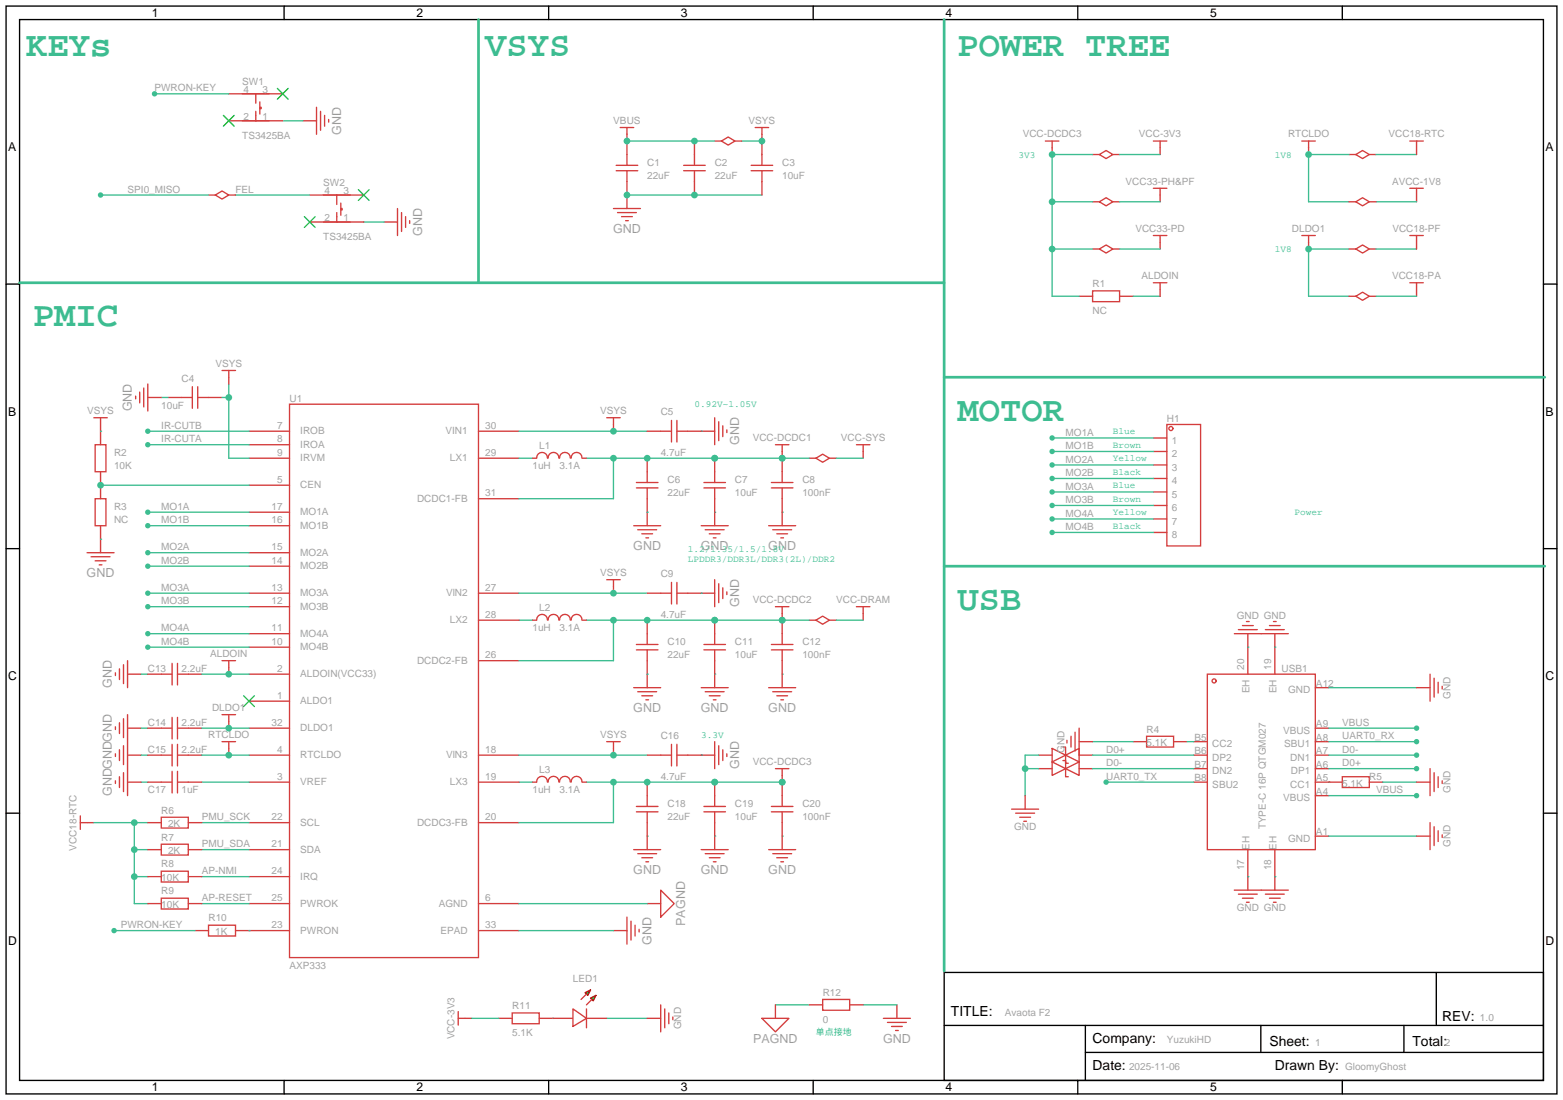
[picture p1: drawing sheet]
<svg xmlns="http://www.w3.org/2000/svg" width="294mm" height="207mm" viewBox="0 0 294 207" stroke-linecap="round" stroke-linejoin="round" font-family="sans-serif">
<path d="M1.1 1.1h291.9v204.8h-291.9zM3.7 3.7h286.7v199.6h-286.7zM177.7 183h112.7v20.3h-112.7z" fill="none" stroke="#000" stroke-width=".25"/>
<g fill="#000" stroke="#000" stroke-width=".25">
<path d="M53.5 1.1v2.6zM103.3 1.1v2.6zM153 1.1v2.6zM202.8 1.1v2.6zM252.6 1.1v2.6zM1.1 53.5h2.6zM290.4 53.5h2.6zM1.1 103.3h2.6zM290.4 103.3h2.6zM1.1 153h2.6zM290.4 153h2.6zM177.7 193h112.7z"/>
<path d="M204.2 198.1h86.2zM204.2 193v10.1zM237.3 193v5.1zM264.2 193v5.1zM270.3 183v10zM53.5 203.3v2.6zM103.3 203.3v2.6zM153 203.3v2.6zM202.8 203.3v2.6zM252.6 203.3v2.6z"/>
</g>
<path d="M118 36.7h25.4M139.6 26.5h3.8M253.9 46.9h-7.6v8.9h7.6" fill="none" stroke="#3dbd91" stroke-width=".25"/>
<path d="M116 32.1h4M116 31.1h4M116.7 24h2.6M118 24v7.1M118 32.1v7.1M142.1 24h2.6M143.4 24v2.5" fill="none" stroke="#d43d3d" stroke-width=".25"/>
<circle cx="118" cy="36.7" r=".63" fill="#3dbd91"/>
<path d="M115.4 39.2h5.1M130.7 34.2v2.5M116.2 40h3.6M117 40.8h2M117.7 41.5h.5" fill="none" stroke="#d43d3d" stroke-width=".25"/>
<circle cx="130.7" cy="36.7" r=".63" fill="#3dbd91"/>
<path d="M128.7 32.1h4M128.7 31.1h4M130.7 26.5v4.6M130.7 32.1v2.1M143.4 26.5v2.6M143.4 34.2v2.5" fill="none" stroke="#d43d3d" stroke-width=".25"/>
<circle cx="143.4" cy="26.5" r=".63" fill="#3dbd91"/>
<path d="M134.5 26.5h1.3M135.8 26.5l1.2-.7 1.3 .7-1.3 .8zM138.3 26.5h1.3M141.4 32.1h4M141.4 31.1h4M143.4 29.1v2M143.4 32.1v2.1" fill="none" stroke="#d43d3d" stroke-width=".25"/>
<path d="M118 26.5h16.5" fill="none" stroke="#3dbd91" stroke-width=".25"/>
<g fill="#3dbd91">
<circle cx="130.7" cy="26.5" r=".63"/>
<circle cx="118" cy="26.5" r=".63"/>
</g>
<g fill="none" stroke="#d43d3d" stroke-width=".25">
<path d="M224.7 139.6h2.5M227.2 126.9h20.3v33h-20.3zM234.8 121.8v5.1M239.9 121.8v5.1M247.5 129.4h2.6M247.5 137h2.6M247.5 139.6h2.6M224.7 142.1h2.5M224.7 144.7h2.5M224.7 147.2h2.5M234.8 159.9v5.1M239.9 159.9v5.1"/>
<path d="M247.5 142.1h2.6M247.5 144.7h2.6M247.5 147.2h2.6M247.5 149.7h2.6M247.5 157.4h2.6"/>
<circle cx="228.5" cy="128.1" r=".38"/>
</g>
<path d="M250.1 129.4h16.5M250.1 137h16.5M250.1 147.2h.1M250.1 157.4h16.5" fill="none" stroke="#3dbd91" stroke-width=".25"/>
<circle cx="266.6" cy="137" r=".51" fill="#3dbd91"/>
<g fill="none" stroke="#d43d3d" stroke-width=".25">
<path d="M213.2 139.6h2.6M215.8 138.6h5.1v2h-5.1zM220.9 139.6h2.5M195.5 142.1h2.5M195.5 144.7h2.5M198 140.8l2.5 1.3-2.5 1.3zM198 143.4l2.5 1.3-2.5 1.2zM200 140.6h.5v3h.5M200 143.1h.5v3.1h.5M200.5 142.1l2.6-1.3v2.6zM200.5 144.7l2.6-1.3v2.5zM203.1 142.1h2.5"/>
<path d="M203.1 144.7h2.5M250.1 147.2h2.5M252.6 146.2h5.1v2h-5.1zM257.7 147.2h2.5"/>
</g>
<path d="M223.4 139.6h1.3M250.1 144.7h16.5" fill="none" stroke="#3dbd91" stroke-width=".25"/>
<circle cx="266.6" cy="144.7" r=".51" fill="#3dbd91"/>
<path d="M208.2 147.2h16.5" fill="none" stroke="#3dbd91" stroke-width=".25"/>
<circle cx="208.2" cy="147.2" r=".51" fill="#3dbd91"/>
<path d="M250.1 139.6h16.5" fill="none" stroke="#3dbd91" stroke-width=".25"/>
<circle cx="266.6" cy="139.6" r=".51" fill="#3dbd91"/>
<path d="M192.9 144.7h2.6M195.5 142.1h-2.6v7.6" fill="none" stroke="#3dbd91" stroke-width=".25"/>
<circle cx="192.9" cy="144.7" r=".63" fill="#3dbd91"/>
<path d="M205.6 139.6h7.6M205.6 142.1h19.1M205.6 144.7h19.1M250.1 142.1h16.5" fill="none" stroke="#3dbd91" stroke-width=".25"/>
<circle cx="266.6" cy="142.1" r=".51" fill="#3dbd91"/>
<path d="M250.1 149.7h16.5M260.2 147.2h6.4" fill="none" stroke="#3dbd91" stroke-width=".25"/>
<path d="M200.8 139.3v.5M201.5 138.6v2M202.3 137.8v3.6M203.1 139.6h2.5M203.1 137v5.1" fill="none" stroke="#d43d3d" stroke-width=".25"/>
<circle cx="266.6" cy="149.7" r=".51" fill="#3dbd91"/>
<path d="M245 26.5h2.5M246.3 26.5v2.6M253.9 29.1h1.2M255.1 29.1l1.3-.8 1.3 .8-1.3 .7zM257.7 29.1h1.3M265.3 35.4h2.5M266.6 35.4v2.6" fill="none" stroke="#d43d3d" stroke-width=".25"/>
<path d="M253.9 29.1h-7.6v8.9h7.6M259 38h7.6M259 29.1h7.6" fill="none" stroke="#3dbd91" stroke-width=".25"/>
<circle cx="246.3" cy="29.1" r=".63" fill="#3dbd91"/>
<path d="M246.3 45.6v1.3M253.9 46.9h1.2M255.1 46.9l1.3-.8 1.3 .8-1.3 .7zM257.7 46.9h1.3M265.3 53.2h2.5M266.6 53.2v2.6M41.8 139.6h2.5M43.1 139.6v2.5" fill="none" stroke="#d43d3d" stroke-width=".25"/>
<path d="M259 46.9h7.6" fill="none" stroke="#3dbd91" stroke-width=".25"/>
<circle cx="246.3" cy="46.9" r=".63" fill="#3dbd91"/>
<g fill="none" stroke="#d43d3d" stroke-width=".25">
<path d="M43.1 17.7h10.1M48.1 17.7v1.7M48.9 19.2v2.3M43.1 22.7h10.1M48.1 21v1.7M48.9 20.2h.2v.2h-.2M57 22.7h2.6M58.3 36.7h10.2M59.6 20.2v5.1M60.3 21v3.5M61.1 21.7v2M61.8 22.5v.5"/>
<path d="M63.4 36.7v1.8M64.1 39.2h.3v.3h-.3M64.1 38.2v2.3M74.8 39.2v5.1M196.7 26.5h2.6M198 26.5v2.6M205.6 38h1.3M205.6 29.1h1.3M206.9 38l1.3-.8 1.2 .8-1.2 .7zM206.9 29.1l1.3-.8 1.2 .8-1.2 .7zM209.4 38h1.3M209.4 29.1h1.3"/>
<path d="M217 35.4h2.6M217 26.5h2.6M218.3 26.5v2.6M218.3 35.4v2.6M58.3 41.8h10.2M63.4 40v1.8M72.3 41.8h2.5M75.6 40v3.6M76.3 40.8v2M77.1 41.5v.5M203.1 55.8h2.5M205.6 54.7h5.1v2.1h-5.1z"/>
<path d="M205.6 46.9h1.3M206.9 46.9l1.3-.8 1.2 .8-1.2 .7zM209.4 46.9h1.3M210.7 55.8h2.5M217 44.3h2.6M218.3 44.3v2.6M245 44.3h2.5M246.3 44.3v1.3M253.9 55.8h1.2M255.1 55.8l1.3-.8 1.3 .8-1.3 .7zM257.7 55.8h1.3M41.8 124.3h2.5"/>
<path d="M43.1 124.3v2.6"/>
</g>
<path d="M29.1 17.7h14M44.3 36.7h14M53.2 22.7h3.8M210.7 38h7.6M210.7 29.1h7.6M68.5 41.8h3.8M210.7 46.9h7.6M213.2 55.8h5.1M259 55.8h7.6" fill="none" stroke="#3dbd91" stroke-width=".25"/>
<path d="M52.2 16.6l2 2.1M54.2 16.6l-2 2.1M42 21.7l2.1 2M44.1 21.7l-2.1 2M67.4 35.7l2.1 2M69.5 35.7l-2.1 2M57.3 40.8l2 2M59.3 40.8l-2 2" fill="none" stroke="#3c3" stroke-width=".25"/>
<circle cx="29.1" cy="17.7" r=".51" fill="#3dbd91"/>
<g fill="none" stroke="#d43d3d" stroke-width=".25">
<path d="M31.6 74.8h4.6M36.2 72.8v4M37.2 74.8h4.6M37.2 72.8v4M54.5 76.1h35.5v104.1h-35.5zM46.9 86.2h7.6M46.9 83.7h7.6M46.9 98.9h7.6M46.9 81.2h7.6M46.9 96.4h7.6M46.9 91.3h7.6M90 86.2h7.7"/>
<path d="M90 81.2h7.7M90 93.9h7.7M144.7 98.9h5M145.4 99.7h3.6M147.2 96.4v2.5M152.3 86.2h1.2M153.5 86.2l1.3-.7 1.3 .7-1.3 .8zM156.1 86.2h1.3M161.2 83.7h2.5M162.4 83.7v2.5M46.9 114.2h7.6M46.9 119.3h7.6"/>
<path d="M46.9 111.6h7.6M46.9 106.6h7.6M46.9 104h7.6M90 116.7h7.7M90 111.6h7.7M121.8 116.7v4.6M121.8 111.6h4.6M126.4 109.6v4.1M127.4 111.6h7.1M127.4 109.6v4.1M134.5 109.1v5.1M135.3 109.9v3.5"/>
<path d="M136 110.6v2M136.8 111.4v.5M146.2 100.5h2M146.9 101.2h.5M152.3 116.7h1.2M153.5 116.7l1.3-.7 1.3 .7-1.3 .8zM156.1 116.7h1.3M161.2 114.2h2.5M162.4 114.2v2.5M46.9 137h7.6M46.9 121.8h7.6M46.9 126.9h7.6"/>
<path d="M46.9 132h7.6M90 124.3h7.7M119.8 122.3h4M119.8 121.3h4M121.8 122.3v4.6M144.7 129.4h5M145.4 130.2h3.6M146.2 130.9h2M146.9 131.7h.5M147.2 126.9v2.5M46.9 159.9h7.6M46.9 154.8h7.6"/>
<path d="M46.9 142.1h7.6M46.9 147.2h7.6M90 154.8h7.7M90 142.1h7.7M90 147.2h7.7M119.3 159.9h5M121.8 157.4v2.5M132 159.9h5M134.5 157.4v2.5M144.7 159.9h5M147.2 157.4v2.5M46.9 175.1h7.6"/>
<path d="M46.9 170.1h7.6M46.9 165h7.6M90 175.1h7.7M90 170.1h7.7M120 160.7h3.6M120.8 161.4h2M121.5 162.2h.5M132.7 160.7h3.6M133.5 161.4h2M134.2 162.2h.5M145.4 160.7h3.6M146.2 161.4h2"/>
<path d="M146.9 162.2h.5M93.9 191.6h2.5M96.4 190.6h5.1v2.1h-5.1zM101.5 191.6h2.5M166.2 191.6h5.1M167 192.4h3.6M167.8 193.2h2M168.5 193.9h.5M168.8 189.1v2.5"/>
</g>
<g fill="none" stroke="#3dbd91" stroke-width=".25">
<path d="M30.4 74.8h1.2M97.7 86.2h2.5M97.7 81.2h24.1M147.2 96.4h.1M157.4 86.2h5M97.7 116.7h2.5M97.7 111.6h24.1M110.4 116.7h41.9M115.4 116.7v7.6h-17.7M132 111.6h.1M157.4 116.7h5M147.2 126.9h.1"/>
<path d="M97.7 147.2h2.5M121.8 157.4h.1M134.5 157.4h.1M147.2 157.4h.1M104 191.6h.1M114.2 191.6h7.6M145.9 189.1h6.4M162.4 189.1h6.4"/>
</g>
<path d="M45.8 130.9l2.1 2.1M47.9 130.9l-2.1 2.1" fill="none" stroke="#3c3" stroke-width=".25"/>
<g fill="#3dbd91">
<circle cx="115.4" cy="116.7" r=".63"/>
<circle cx="121.8" cy="116.7" r=".63"/>
<circle cx="134.5" cy="116.7" r=".63"/>
<circle cx="147.2" cy="116.7" r=".63"/>
</g>
<path d="M110.4 86.2h41.9M115.4 86.2v7.7h-17.7M121.8 126.9h.1M97.7 142.1h24.1" fill="none" stroke="#3dbd91" stroke-width=".25"/>
<path d="M119.8 91.8h4M119.8 90.8h4M121.8 86.2v4.6M121.8 91.8v4.6M119.3 129.4h5M120 130.2h3.6M120.8 130.9h2M121.5 131.7h.5M121.8 126.9v2.5" fill="none" stroke="#d43d3d" stroke-width=".25"/>
<g fill="#3dbd91">
<circle cx="115.4" cy="86.2" r=".63"/>
<circle cx="121.8" cy="86.2" r=".63"/>
<circle cx="134.5" cy="86.2" r=".63"/>
<circle cx="147.2" cy="86.2" r=".63"/>
</g>
<g fill="none" stroke="#d43d3d" stroke-width=".25">
<path d="M17.7 78.6h2.5M18.9 78.6v5.1M134.5 78.6v5.1M135.3 79.4v3.5M17.9 83.7h2v5.1h-2zM17.9 93.9h2v5h-2zM18.9 88.8v5.1M18.9 98.9v5.1M119.3 98.9h5M120 99.7h3.6M121.8 96.4v2.5M132 98.9h5"/>
<path d="M132 81.2h2.5M132.7 99.7h3.6M134.5 96.4v2.5M136 80.1v2.1M136.8 80.9v.5M16.4 104h5.1M17.1 104.8h3.6M17.9 105.5h2M18.7 106.3h.5M120.8 100.5h2M121.5 101.2h.5M133.5 100.5h2"/>
<path d="M134.2 101.2h.5M132 129.4h5M132.7 130.2h3.6M133.5 130.9h2M134.2 131.7h.5M134.5 126.9v2.5M134.5 139.6v5.1M132 142.1h2.5M135.3 140.3v3.6M136 141.1v2M136.8 141.9v.5"/>
</g>
<path d="M41.8 74.8h1.3M43.1 72.3v13.9h3.8M18.9 81.2h.1M121.8 96.4h.1M132 81.2h.1M134.5 96.4h.1M18.9 101.5h.1M134.5 126.9h.1M132 142.1h.1" fill="none" stroke="#3dbd91" stroke-width=".25"/>
<circle cx="43.1" cy="74.8" r=".63" fill="#3dbd91"/>
<path d="M27.8 83.7h19.1" fill="none" stroke="#3dbd91" stroke-width=".25"/>
<circle cx="27.8" cy="83.7" r=".51" fill="#3dbd91"/>
<path d="M27.8 81.2h19.1" fill="none" stroke="#3dbd91" stroke-width=".25"/>
<circle cx="27.8" cy="81.2" r=".51" fill="#3dbd91"/>
<path d="M18.9 91.3h28" fill="none" stroke="#3dbd91" stroke-width=".25"/>
<circle cx="18.9" cy="91.3" r=".63" fill="#3dbd91"/>
<g fill="none" stroke="#d43d3d" stroke-width=".25">
<path d="M21.7 126.6v.5M21.7 136.8v.5M22.5 125.9v2M22.5 136v2M23.2 125.1v3.6M23.2 135.3v3.5M24 126.9h2.5M24 124.3v5.1M24 134.5v10.2M24 137h2.5M27.8 126.9h4.6M32.4 124.8v4.1"/>
<path d="M33.4 126.9h4.6M33.4 124.8v4.1M21.7 141.9v.5M22.5 141.1v2M23.2 140.3v3.6M24 142.1h2.5"/>
</g>
<path d="M26.5 126.9h1.3M26.5 137h1.3M38 126.9h8.9M26.5 147.2h1.3M26.5 142.1h1.3" fill="none" stroke="#3dbd91" stroke-width=".25"/>
<circle cx="43.1" cy="126.9" r=".63" fill="#3dbd91"/>
<path d="M27.8 137h4.6M32.4 135v4.1M33.4 137h4.6M33.4 135v4.1M27.8 142.1h4.6M32.4 140.1v4M33.4 140.1v4M33.4 142.1h4.6" fill="none" stroke="#d43d3d" stroke-width=".25"/>
<path d="M38 137h8.9M38 147.2h8.9M38 142.1h8.9" fill="none" stroke="#3dbd91" stroke-width=".25"/>
<circle cx="43.1" cy="142.1" r=".63" fill="#3dbd91"/>
<path d="M119.8 152.8h4M119.8 151.8h4M121.8 147.2v4.6M121.8 152.8v4.6" fill="none" stroke="#d43d3d" stroke-width=".25"/>
<path d="M110.4 147.2h36.8M115.4 147.2v7.6h-17.7" fill="none" stroke="#3dbd91" stroke-width=".25"/>
<g fill="#3dbd91">
<circle cx="115.4" cy="147.2" r=".63"/>
<circle cx="121.8" cy="147.2" r=".63"/>
<circle cx="134.5" cy="147.2" r=".63"/>
<circle cx="147.2" cy="147.2" r=".63"/>
</g>
<path d="M15.1 154.8h2.6M15.1 153.5v2.6M36.7 175.1h2.5M39.2 174.1h5.1v2h-5.1zM44.3 175.1h2.6" fill="none" stroke="#d43d3d" stroke-width=".25"/>
<path d="M17.7 154.8h10.1M25.3 154.8v15.3h2.5M25.3 159.9h2.5M25.3 165h2.5M46.9 175.1h.1" fill="none" stroke="#3dbd91" stroke-width=".25"/>
<g fill="#3dbd91">
<circle cx="25.3" cy="154.8" r=".63"/>
<circle cx="25.3" cy="159.9" r=".63"/>
<circle cx="25.3" cy="165" r=".63"/>
</g>
<path d="M21.5 175.1h15.2M38 170.1h8.9" fill="none" stroke="#3dbd91" stroke-width=".25"/>
<circle cx="21.5" cy="175.1" r=".51" fill="#3dbd91"/>
<g fill="none" stroke="#d43d3d" stroke-width=".25">
<path d="M253.9 38h1.2M255.1 38l1.3-.8 1.3 .8-1.3 .7zM257.7 38h1.3M265.3 26.5h2.5M266.6 26.5v2.6M217 53.2h2.6M218.3 53.2v2.6M265.3 44.3h2.5M266.6 44.3v2.6M134.5 116.7v2.6M134.5 124.3v2.6M115.4 175.1h2.6"/>
<path d="M118 172.6v5.1M118.7 173.4v3.5M119.5 174.1v2M120.3 174.9v.5M121.8 170.1h2.5M124.3 167.5l2.6 2.6-2.6 2.5zM86.2 191.6h2.6M86.2 190.4v2.5M143.4 191.6h5.1l-2.6 2.6zM145.9 189.1v2.5M152.3 189.1h2.5M154.8 188.1h5.1v2h-5.1z"/>
<path d="M159.9 189.1h2.5"/>
</g>
<path d="M38 154.8h8.9M38 159.9h8.9M38 165h8.9M97.7 175.1h17.7M97.7 170.1h24.1M88.8 191.6h5.1" fill="none" stroke="#3dbd91" stroke-width=".25"/>
<circle cx="134.5" cy="116.7" r=".63" fill="#3dbd91"/>
<path d="M134.5 119.3v2M147.2 115.4v5.9M132.5 122.3h4M132.5 121.3h4M134.5 122.3v2M145.2 122.3h4M145.2 121.3h4M147.2 122.3v4.6" fill="none" stroke="#d43d3d" stroke-width=".25"/>
<circle cx="147.2" cy="116.7" r=".63" fill="#3dbd91"/>
<path d="M145.9 114.2h2.6M147.2 114.2v1.2M134.5 147.2v2.5M134.5 154.8v2.6" fill="none" stroke="#d43d3d" stroke-width=".25"/>
<circle cx="134.5" cy="147.2" r=".63" fill="#3dbd91"/>
<path d="M132.5 152.8h4M132.5 151.8h4M134.5 149.7v2.1M134.5 152.8v2M145.2 152.8h4M145.2 151.8h4M147.2 145.9v5.9M147.2 152.8v4.6" fill="none" stroke="#d43d3d" stroke-width=".25"/>
<circle cx="147.2" cy="147.2" r=".63" fill="#3dbd91"/>
<path d="M134.5 86.2v2.6M134.5 93.9v2.5M145.9 144.7h2.6M147.2 144.7v1.2" fill="none" stroke="#d43d3d" stroke-width=".25"/>
<circle cx="134.5" cy="86.2" r=".63" fill="#3dbd91"/>
<path d="M132.5 91.8h4M132.5 90.8h4M134.5 88.8v2M134.5 91.8v2.1M145.2 91.8h4M145.2 90.8h4M147.2 85v5.8M147.2 91.8v4.6" fill="none" stroke="#d43d3d" stroke-width=".25"/>
<circle cx="147.2" cy="86.2" r=".63" fill="#3dbd91"/>
<g fill="none" stroke="#d43d3d" stroke-width=".25">
<path d="M25.5 74.5v.6M26.3 73.8v2M27.1 73v3.6M27.8 74.8h2.6M27.8 72.3v5M41.8 69.7h2.5M43.1 69.7v2.6M115.4 79.9v1.3M126.4 79.1v4.1M127.4 79.1v4.1M121.8 81.2h4.6M127.4 81.2h4.6"/>
<path d="M145.9 83.7h2.6M147.2 83.7v1.3"/>
</g>
<circle cx="115.4" cy="81.2" r=".63" fill="#3dbd91"/>
<g fill="none" stroke="#d43d3d" stroke-width=".25">
<path d="M114.2 78.6h2.5M115.4 78.6v1.3M100.2 86.2h.8M101 86.2a1.01 1.01 0 0 1 1-1.1 1.01 1.01 0 0 1 1 1.1M103.1 86.2a1.01 1.01 0 0 1 1.1-1.1 1.01 1.01 0 0 1 1 1.1M105.3 86.2a1.01 1.01 0 0 1 1-1.1 1.01 1.01 0 0 1 1 1.1M107.5 86.2a1.01 1.01 0 0 1 1-1.1 1.01 1.01 0 0 1 1 1.1M109.6 86.2h.8M100.2 116.7h.8M101 116.7a1.01 1.01 0 0 1 1-1.1 1.01 1.01 0 0 1 1 1.1M103.1 116.7a1.01 1.01 0 0 1 1.1-1.1 1.01 1.01 0 0 1 1 1.1M105.3 116.7a1.01 1.01 0 0 1 1-1.1 1.01 1.01 0 0 1 1 1.1"/>
<path d="M107.5 116.7a1.01 1.01 0 0 1 1-1.1 1.01 1.01 0 0 1 1 1.1M109.6 116.7h.8M115.4 110.4v1.2M100.2 147.2h.8M101 147.2a1.01 1.01 0 0 1 1-1.1 1.01 1.01 0 0 1 1 1.1M103.1 147.2a1.01 1.01 0 0 1 1.1-1.1 1.01 1.01 0 0 1 1 1.1M105.3 147.2a1.01 1.01 0 0 1 1-1.1 1.01 1.01 0 0 1 1 1.1M107.5 147.2a1.01 1.01 0 0 1 1-1.1 1.01 1.01 0 0 1 1 1.1M109.6 147.2h.8"/>
</g>
<circle cx="115.4" cy="111.6" r=".63" fill="#3dbd91"/>
<path d="M114.2 109.1h2.5M115.4 109.1v1.3M115.4 140.8v1.3" fill="none" stroke="#d43d3d" stroke-width=".25"/>
<circle cx="115.4" cy="142.1" r=".63" fill="#3dbd91"/>
<path d="M43.1 135.8v1.2M114.2 139.6h2.5M115.4 139.6v1.2M27.8 147.2h4.6M32.4 145.2v4M33.4 147.2h4.6M33.4 145.2v4M121.8 142.1h4.6M126.4 140.1v4M127.4 142.1h4.6M127.4 140.1v4" fill="none" stroke="#d43d3d" stroke-width=".25"/>
<circle cx="43.1" cy="137" r=".63" fill="#3dbd91"/>
<g fill="none" stroke="#d43d3d" stroke-width=".25">
<path d="M41.8 134.5h2.5M43.1 134.5v1.3M27.8 154.8h2.6M27.8 159.9h2.6M30.4 153.8h5v2h-5zM30.4 158.9h5v2h-5zM35.4 154.8h2.6M35.4 159.9h2.6M27.8 165h2.6M27.8 170.1h2.6M30.4 164h5v2h-5zM30.4 169h5v2.1h-5z"/>
<path d="M35.4 165h2.6M35.4 170.1h2.6M104 191.6h3.8M110.4 191.6h3.8M110.4 189.9v3.5"/>
</g>
<path d="M107.8 189.9l2.6 1.7-2.6 1.6z" fill="#fff" stroke="#d43d3d" stroke-width=".25"/>
<g fill="#0f0" stroke="#a10000" stroke-width=".25">
<path d="M110.1 186.8l1-.5-.5 1z"/>
<path d="M111.1 187.8l1-.5-.5 1z"/>
</g>
<g fill="none" stroke="#d43d3d" stroke-width=".25">
<path d="M219.6 79.9h6.3v22.8h-6.3zM217 82.4h2.6M217 85h2.6M217 87.5h2.6M217 90h2.6M217 92.6h2.6M217 95.1h2.6M217 97.7h2.6M217 100.2h2.6M110.4 187.1l-1.1 1M111.4 188.1l-1 1"/>
<circle cx="220.3" cy="80.6" r=".38"/>
</g>
<path d="M90 3.7v49.5M177.7 3.7v179.1M3.7 53.2h174M177.7 71h113M177.7 106.6h113" fill="none" stroke="#3dbd91" stroke-width=".51"/>
<path d="M27.8 96.4h19.1" fill="none" stroke="#3dbd91" stroke-width=".25"/>
<circle cx="27.8" cy="96.4" r=".51" fill="#3dbd91"/>
<path d="M27.8 98.9h19.1" fill="none" stroke="#3dbd91" stroke-width=".25"/>
<circle cx="27.8" cy="98.9" r=".51" fill="#3dbd91"/>
<path d="M27.8 104h19.1" fill="none" stroke="#3dbd91" stroke-width=".25"/>
<circle cx="27.8" cy="104" r=".51" fill="#3dbd91"/>
<path d="M27.8 106.6h19.1" fill="none" stroke="#3dbd91" stroke-width=".25"/>
<circle cx="27.8" cy="106.6" r=".51" fill="#3dbd91"/>
<path d="M27.8 111.6h19.1" fill="none" stroke="#3dbd91" stroke-width=".25"/>
<circle cx="27.8" cy="111.6" r=".51" fill="#3dbd91"/>
<path d="M27.8 114.2h19.1" fill="none" stroke="#3dbd91" stroke-width=".25"/>
<circle cx="27.8" cy="114.2" r=".51" fill="#3dbd91"/>
<path d="M27.8 119.3h19.1" fill="none" stroke="#3dbd91" stroke-width=".25"/>
<circle cx="27.8" cy="119.3" r=".51" fill="#3dbd91"/>
<path d="M27.8 121.8h19.1" fill="none" stroke="#3dbd91" stroke-width=".25"/>
<circle cx="27.8" cy="121.8" r=".51" fill="#3dbd91"/>
<path d="M198 82.4h19" fill="none" stroke="#3dbd91" stroke-width=".25"/>
<circle cx="198" cy="82.4" r=".51" fill="#3dbd91"/>
<path d="M198 85h19" fill="none" stroke="#3dbd91" stroke-width=".25"/>
<circle cx="198" cy="85" r=".51" fill="#3dbd91"/>
<path d="M198 87.5h19" fill="none" stroke="#3dbd91" stroke-width=".25"/>
<circle cx="198" cy="87.5" r=".51" fill="#3dbd91"/>
<path d="M198 90h19" fill="none" stroke="#3dbd91" stroke-width=".25"/>
<circle cx="198" cy="90" r=".51" fill="#3dbd91"/>
<path d="M198 92.6h19" fill="none" stroke="#3dbd91" stroke-width=".25"/>
<circle cx="198" cy="92.6" r=".51" fill="#3dbd91"/>
<path d="M198 95.1h19" fill="none" stroke="#3dbd91" stroke-width=".25"/>
<circle cx="198" cy="95.1" r=".51" fill="#3dbd91"/>
<path d="M198 97.7h19" fill="none" stroke="#3dbd91" stroke-width=".25"/>
<circle cx="198" cy="97.7" r=".51" fill="#3dbd91"/>
<path d="M198 100.2h19" fill="none" stroke="#3dbd91" stroke-width=".25"/>
<circle cx="198" cy="100.2" r=".51" fill="#3dbd91"/>
<path d="M39.2 36.7h1.3M40.5 36.7l1.3-.8 1.3 .8-1.3 .8zM43.1 36.7h1.2M21.7 146.9v.5M22.5 146.2v2M23.2 145.4v3.6M24 147.2h2.5M24 144.7v5" fill="none" stroke="#d43d3d" stroke-width=".25"/>
<path d="M18.9 36.7h20.3" fill="none" stroke="#3dbd91" stroke-width=".25"/>
<circle cx="18.9" cy="36.7" r=".51" fill="#3dbd91"/>
<path d="M198 38h7.6M205.6 29.1h-7.6v26.7h5.1M198 46.9h7.6" fill="none" stroke="#3dbd91" stroke-width=".25"/>
<g fill="#3dbd91">
<circle cx="198" cy="46.9" r=".63"/>
<circle cx="198" cy="38" r=".63"/>
<circle cx="198" cy="29.1" r=".63"/>
</g>
<g fill="none" stroke="#d43d3d" stroke-width=".25">
<path d="M232.3 119.3h10.1M233 118.5h3.6M233.8 117.7h2M234.6 117h.5M234.8 119.3v2.5M238.1 118.5h3.6M238.9 117.7h2M239.6 117h.6M239.9 119.3v2.5M266.6 129.4h2.5M269.1 126.9v5.1M269.9 127.6v3.6"/>
<path d="M270.6 128.4v2M271.4 129.2v.5M190.4 152.3h5.1M191.1 153h3.6M191.9 153.8h2M192.7 154.6h.5M192.9 149.7v2.6M266.6 157.4h2.5M266.6 147.2h2.5M269.1 144.7v5M269.1 154.8v5.1M269.9 145.4v3.6"/>
<path d="M269.9 155.6v3.5M270.6 146.2v2M270.6 156.3v2.1M271.4 146.9v.5M271.4 157.1v.5M232.3 167.5h10.1M233 168.3h3.6M233.8 169h2M234.6 169.8h.5M234.8 165v2.5M238.1 168.3h3.6M238.9 169h2"/>
<path d="M239.6 169.8h.6M239.9 165v2.5M121.8 191.6h2.5M124.3 189.1v5.1M125.1 189.9v3.5M125.9 190.6v2.1M126.6 191.4v.5"/>
</g>
<path d="M234.8 121.8h.1M239.9 121.8h.1M234.8 165h.1M239.9 165h.1" fill="none" stroke="#3dbd91" stroke-width=".25"/>
<g font-size="6.7" fill="#3dbc91">
<text x="5" y="10.6">KEYs</text>
<text x="91.3" y="10.6">VSYS</text>
<text x="180.2" y="10.6">POWER TREE</text>
<text x="6.2" y="61.4">PMIC</text>
<text x="180.2" y="79.2">MOTOR</text>
<text x="180.2" y="114.7">USB</text>
</g>
<g font-size="2.6">
<text x="178.9" y="191.2">TITLE:</text>
<text x="205.6" y="196.3">Company:</text>
<text x="238.9" y="196.8">Sheet:</text>
<text x="265.8" y="196.8">Total:</text>
<text x="271.4" y="192.2">REV:</text>
<text x="205.6" y="201.4">Date:</text>
<text x="239.9" y="201.4">Drawn By:</text>
</g>
<g font-size="2.4" fill="#a2a2a2">
<text x="64.2" y="25.3" transform="rotate(-90 64.2 25.3)">GND</text>
<text x="79.4" y="44.4" transform="rotate(-90 79.4 44.4)">GND</text>
<text x="115.4" y="43.9">GND</text>
<text x="24.8" y="77.4" transform="rotate(-90 24.8 77.4)">GND</text>
<text x="139.1" y="83.8" transform="rotate(-90 139.1 83.8)">GND</text>
<text x="119.2" y="103.6">GND</text>
<text x="131.9" y="103.6">GND</text>
<text x="144.6" y="103.6">GND</text>
<text x="16.3" y="108.6">GND</text>
<text x="139.1" y="114.2" transform="rotate(-90 139.1 114.2)">GND</text>
<text x="21" y="129.5" transform="rotate(-90 21 129.5)">GND</text>
<text x="119.2" y="134">GND</text>
<text x="131.9" y="134">GND</text>
<text x="144.6" y="134">GND</text>
<text x="21" y="149.8" transform="rotate(-90 21 149.8)">GNDGNDGND</text>
<text x="139.1" y="144.7" transform="rotate(-90 139.1 144.7)">GND</text>
<text x="119.2" y="164.5">GND</text>
<text x="131.9" y="164.5">GND</text>
<text x="144.6" y="164.5">GND</text>
<text x="122.6" y="177.7" transform="rotate(-90 122.6 177.7)">GND</text>
<text x="129" y="174.2" transform="rotate(-90 129 174.2)">PAGND</text>
<text x="141.7" y="196.3">PAGND</text>
<text x="166.2" y="196.3">GND</text>
</g>
<g font-size="2.3">
<text x="28.6" y="3.2">1</text>
<text x="78.4" y="3.2">2</text>
<text x="128.1" y="3.2">3</text>
<text x="177.9" y="3.2">4</text>
<text x="227.7" y="3.2">5</text>
<text x="1.5" y="28.5">A</text>
<text x="290.8" y="28.5">A</text>
<text x="1.5" y="78.3">B</text>
<text x="290.8" y="78.3">B</text>
<text x="1.5" y="128">C</text>
<text x="290.8" y="128">C</text>
<text x="1.5" y="177.8">D</text>
<text x="290.8" y="177.8">D</text>
<text x="28.6" y="205.4">1</text>
<text x="78.4" y="205.4">2</text>
<text x="128.1" y="205.4">3</text>
<text x="177.9" y="205.4">4</text>
<text x="227.7" y="205.4">5</text>
</g>
<g font-size="1.9" fill="#a2a2a2">
<text x="29.1" y="17.2">PWRON-KEY</text>
<text x="45.6" y="15.9">SW1</text>
<text x="45.8" y="17.4">4</text>
<text x="49.4" y="17.4">3</text>
<text x="45.8" y="22.5">2</text>
<text x="49.4" y="22.5">1</text>
<text x="115.4" y="23.3">VBUS</text>
<text x="140.9" y="23.3">VSYS</text>
<text x="45.6" y="26.1">TS3425BA</text>
<text x="192.5" y="25.8">VCC-DCDC3</text>
<text x="214.3" y="25.8">VCC-3V3</text>
<text x="242.4" y="25.8">RTCLDO</text>
<text x="261.3" y="25.8">VCC18-RTC</text>
<text x="60.8" y="35">SW2</text>
<text x="121.8" y="31.2">C1</text>
<text x="121.8" y="33.7">22uF</text>
<text x="134.5" y="31.2">C2</text>
<text x="134.5" y="33.7">22uF</text>
<text x="147.2" y="31.2">C3</text>
<text x="147.2" y="33.7">10uF</text>
<text x="211.8" y="34.7">VCC33-PH&amp;PF</text>
<text x="262" y="34.7">AVCC-1V8</text>
<text x="24" y="36.3">SPI0_MISO</text>
<text x="44.3" y="36.3">FEL</text>
<text x="61.1" y="41.6">2</text>
<text x="61.1" y="36.5">4</text>
<text x="64.6" y="41.6">1</text>
<text x="64.6" y="36.5">3</text>
<text x="60.8" y="45.1">TS3425BA</text>
<text x="213.7" y="43.6">VCC33-PD</text>
<text x="243.1" y="43.6">DLDO1</text>
<text x="262" y="43.6">VCC18-PF</text>
<text x="214.8" y="52.5">ALDOIN</text>
<text x="262" y="52.5">VCC18-PA</text>
<text x="205.6" y="54">R1</text>
<text x="205.6" y="59.1">NC</text>
<text x="34.2" y="71.8">C4</text>
<text x="40.5" y="69">VSYS</text>
<text x="16.4" y="77.9">VSYS</text>
<text x="30.4" y="76.9">10uF</text>
<text x="54.5" y="75.6">U1</text>
<text x="112.9" y="77.9">VSYS</text>
<text x="30.4" y="83.2">IR-CUTA</text>
<text x="30.4" y="80.7">IR-CUTB</text>
<text x="52.2" y="80.7">7</text>
<text x="52.2" y="83.2">8</text>
<text x="56.5" y="81.7">IROB</text>
<text x="83.8" y="81.7">VIN1</text>
<text x="91.3" y="80.7">30</text>
<text x="124.3" y="78.2">C5</text>
<text x="141.7" y="83">VCC-DCDC1</text>
<text x="158.2" y="83">VCC-SYS</text>
<text x="200.5" y="82">MO1A</text>
<text x="219.6" y="79.4">H1</text>
<text x="220.5" y="83.5">1</text>
<text x="21.5" y="85.8">R2</text>
<text x="21.5" y="88.3">10K</text>
<text x="52.2" y="85.8">9</text>
<text x="56.5" y="84.3">IROA</text>
<text x="56.5" y="86.8">IRVM</text>
<text x="84.7" y="86.8">LX1</text>
<text x="91.3" y="85.8">29</text>
<text x="100.2" y="88.3">1uH</text>
<text x="101.5" y="84.5">L1</text>
<text x="105.3" y="88.3">3.1A</text>
<text x="124.3" y="85.8">4.7uF</text>
<text x="200.5" y="84.5">MO1B</text>
<text x="200.5" y="87.1">MO2A</text>
<text x="200.5" y="89.6">MO2B</text>
<text x="220.5" y="86">2</text>
<text x="220.5" y="88.6">3</text>
<text x="21.5" y="95.9">R3</text>
<text x="30.4" y="95.9">MO1A</text>
<text x="51.1" y="95.9">17</text>
<text x="52.2" y="90.9">5</text>
<text x="56.5" y="91.9">CEN</text>
<text x="78.5" y="94.4">DCDC1-FB</text>
<text x="91.3" y="93.4">31</text>
<text x="125.6" y="90.9">C6</text>
<text x="125.6" y="93.4">22uF</text>
<text x="138.3" y="90.9">C7</text>
<text x="138.3" y="93.4">10uF</text>
<text x="151" y="90.9">C8</text>
<text x="151" y="93.4">100nF</text>
<text x="200.5" y="92.1">MO3A</text>
<text x="200.5" y="94.7">MO3B</text>
<text x="220.5" y="91.1">4</text>
<text x="220.5" y="93.6">5</text>
<text x="21.5" y="98.5">NC</text>
<text x="30.4" y="98.5">MO1B</text>
<text x="51.1" y="98.5">16</text>
<text x="56.5" y="99.5">MO1B</text>
<text x="56.5" y="97">MO1A</text>
<text x="200.5" y="97.2">MO4A</text>
<text x="200.5" y="99.8">MO4B</text>
<text x="220.5" y="96.2">6</text>
<text x="220.5" y="98.7">7</text>
<text x="220.5" y="101.3">8</text>
<text x="30.4" y="103.6">MO2A</text>
<text x="30.4" y="106.1">MO2B</text>
<text x="51.1" y="106.1">14</text>
<text x="51.1" y="103.6">15</text>
<text x="56.5" y="107.1">MO2B</text>
<text x="56.5" y="104.6">MO2A</text>
<text x="30.4" y="111.2">MO3A</text>
<text x="30.4" y="113.7">MO3B</text>
<text x="51.1" y="113.7">12</text>
<text x="51.1" y="111.2">13</text>
<text x="56.5" y="112.2">MO3A</text>
<text x="83.9" y="112.2">VlN2</text>
<text x="91.3" y="111.2">27</text>
<text x="112.9" y="108.4">VSYS</text>
<text x="124.3" y="108.6">C9</text>
<text x="141.7" y="113.5">VCC-DCDC2</text>
<text x="157.4" y="113.5">VCC-DRAM</text>
<text x="30.4" y="118.8">MO4A</text>
<text x="51.1" y="118.8">11</text>
<text x="56.5" y="119.8">MO4A</text>
<text x="56.5" y="114.7">MO3B</text>
<text x="84.7" y="117.3">LX2</text>
<text x="91.3" y="116.3">28</text>
<text x="100.2" y="118.8">1uH</text>
<text x="101.5" y="115">L2</text>
<text x="105.3" y="118.8">3.1A</text>
<text x="124.3" y="116.3">4.7uF</text>
<text x="232.7" y="116.5">GND GND</text>
<text x="30.4" y="121.3">MO4B</text>
<text x="39.5" y="123.6">ALDOIN</text>
<text x="51.1" y="121.3">10</text>
<text x="56.5" y="122.4">MO4B</text>
<text x="78.5" y="124.9">DCDC2-FB</text>
<text x="91.3" y="123.9">26</text>
<text x="125.6" y="121.3">C10</text>
<text x="125.6" y="123.9">22uF</text>
<text x="138.3" y="121.3">C11</text>
<text x="138.3" y="123.9">10uF</text>
<text x="151" y="121.3">C12</text>
<text x="151" y="123.9">100nF</text>
<text x="27.8" y="126.4">C13</text>
<text x="34.2" y="126.4">2.2uF</text>
<text x="52.2" y="126.4">2</text>
<text x="52.2" y="131.5">1</text>
<text x="56.5" y="127.4">ALDOIN(VCC33)</text>
<text x="234.1" y="126.1" transform="rotate(-90 234.1 126.1)">20</text>
<text x="235.1" y="130.5" transform="rotate(-90 235.1 130.5)">EH</text>
<text x="239.2" y="126.1" transform="rotate(-90 239.2 126.1)">19</text>
<text x="240.2" y="130.5" transform="rotate(-90 240.2 130.5)">EH</text>
<text x="241.2" y="126.4">USB1</text>
<text x="242.4" y="130.5">GND</text>
<text x="247.6" y="129.2">A12</text>
<text x="273" y="131.5" transform="rotate(-90 273 131.5)">GND</text>
<text x="27.8" y="136.6">C14</text>
<text x="34.2" y="136.6">2.2uF</text>
<text x="39.9" y="133.8">DLDO1</text>
<text x="51.1" y="136.6">32</text>
<text x="56.5" y="137.6">DLDO1</text>
<text x="56.5" y="132.5">ALDO1</text>
<text x="215.8" y="137.9">R4</text>
<text x="247.6" y="136.8">A9</text>
<text x="252.6" y="136.6">VBUS</text>
<text x="27.8" y="141.7">C15</text>
<text x="34.2" y="141.7">2.2uF</text>
<text x="39.2" y="138.9">RTCLDO</text>
<text x="52.2" y="141.7">4</text>
<text x="56.5" y="142.7">RTCLDO</text>
<text x="83.9" y="142.7">VlN3</text>
<text x="91.3" y="141.7">18</text>
<text x="112.9" y="138.9">VSYS</text>
<text x="124.3" y="139.1">C16</text>
<text x="141.7" y="144">VCC-DCDC3</text>
<text x="200.3" y="141.7" transform="rotate(-90 200.3 141.7)">GND</text>
<text x="208.2" y="141.7">D0+</text>
<text x="215.8" y="140.4">5.1K</text>
<text x="224.8" y="141.9">B6</text>
<text x="224.8" y="139.4">B5</text>
<text x="228.1" y="143.2">DP2</text>
<text x="228.1" y="140.6">CC2</text>
<text x="241.5" y="138.1">VBUS</text>
<text x="241.7" y="140.6">SBU1</text>
<text x="242.8" y="143.2">DN1</text>
<text x="247.6" y="139.4">A8</text>
<text x="247.6" y="141.9">A7</text>
<text x="252.6" y="139.1">UART0_RX</text>
<text x="252.6" y="141.7">D0-</text>
<text x="27.8" y="149.3">C17</text>
<text x="34.2" y="149.3">1uF</text>
<text x="52.2" y="146.7">3</text>
<text x="56.5" y="147.8">VREF</text>
<text x="84.7" y="147.8">LX3</text>
<text x="91.3" y="146.7">19</text>
<text x="100.2" y="149.3">1uH</text>
<text x="101.5" y="145.5">L3</text>
<text x="105.3" y="149.3">3.1A</text>
<text x="124.3" y="146.7">4.7uF</text>
<text x="208.2" y="146.7">UART0_TX</text>
<text x="208.2" y="144.2">D0-</text>
<text x="224.8" y="147">B8</text>
<text x="224.8" y="144.4">B7</text>
<text x="228.1" y="148.2">SBU2</text>
<text x="228.1" y="145.7">DN2</text>
<text x="242.8" y="148.2">CC1</text>
<text x="242.9" y="145.7">DP1</text>
<text x="247.6" y="144.4">A6</text>
<text x="247.6" y="147">A5</text>
<text x="247.6" y="149.5">A4</text>
<text x="252.6" y="148">5.1K</text>
<text x="252.6" y="144.2">D0+</text>
<text x="257.7" y="146.7">R5</text>
<text x="259" y="149.3">VBUS</text>
<text x="273" y="149.3" transform="rotate(-90 273 149.3)">GND</text>
<text x="30.4" y="153.1">R6</text>
<text x="31.6" y="155.6">2K</text>
<text x="38" y="154.4">PMU_SCK</text>
<text x="51.1" y="154.4">22</text>
<text x="56.5" y="155.4">SCL</text>
<text x="78.5" y="155.4">DCDC3-FB</text>
<text x="91.3" y="154.4">20</text>
<text x="125.6" y="151.8">C18</text>
<text x="125.6" y="154.4">22uF</text>
<text x="138.3" y="151.8">C19</text>
<text x="138.3" y="154.4">10uF</text>
<text x="151" y="151.8">C20</text>
<text x="151" y="154.4">100nF</text>
<text x="241.5" y="150.8">VBUS</text>
<text x="14.4" y="160.1" transform="rotate(-90 14.4 160.1)">VCC18-RTC</text>
<text x="30.4" y="158.2">R7</text>
<text x="31.6" y="160.7">2K</text>
<text x="38" y="159.4">PMU_SDA</text>
<text x="51.1" y="159.4">21</text>
<text x="56.5" y="160.5">SDA</text>
<text x="190.8" y="156.1">GND</text>
<text x="235.1" y="159.9" transform="rotate(-90 235.1 159.9)">EH</text>
<text x="238.2" y="156.1" transform="rotate(-90 238.2 156.1)">TYPE-C 16P QTGM027</text>
<text x="240.2" y="159.9" transform="rotate(-90 240.2 159.9)">EH</text>
<text x="242.4" y="158.4">GND</text>
<text x="247.6" y="157.1">A1</text>
<text x="273" y="159.4" transform="rotate(-90 273 159.4)">GND</text>
<text x="30.4" y="163.3">R8</text>
<text x="30.4" y="165.8">10K</text>
<text x="38" y="164.5">AP-NMI</text>
<text x="51.1" y="164.5">24</text>
<text x="56.5" y="165.5">IRQ</text>
<text x="234.1" y="163.7" transform="rotate(-90 234.1 163.7)">17</text>
<text x="239.2" y="163.7" transform="rotate(-90 239.2 163.7)">18</text>
<text x="30.4" y="168.3">R9</text>
<text x="30.4" y="170.9">10K</text>
<text x="38" y="169.6">AP-RESET</text>
<text x="39.2" y="173.4">R10</text>
<text x="51.1" y="169.6">25</text>
<text x="56.5" y="170.6">PWROK</text>
<text x="82.6" y="170.6">AGND</text>
<text x="91.3" y="169.6">6</text>
<text x="232.7" y="171.4">GND GND</text>
<text x="22.7" y="174.7">PWRON-KEY</text>
<text x="40.5" y="176">1K</text>
<text x="51.1" y="174.7">23</text>
<text x="56.5" y="175.7">PWRON</text>
<text x="82.9" y="175.7">EPAD</text>
<text x="91.3" y="174.7">33</text>
<text x="54.5" y="182.3">AXP333</text>
<text x="107.8" y="184.8">LED1</text>
<text x="96.4" y="189.9">R11</text>
<text x="154.8" y="187.4">R12</text>
<text x="189.1" y="191.2">Avaota F2</text>
<text x="85.5" y="195.6" transform="rotate(-90 85.5 195.6)">VCC-3V3</text>
<text x="96.4" y="195">5.1K</text>
<text x="128.2" y="193.7" transform="rotate(-90 128.2 193.7)">GND</text>
<text x="154.8" y="192.5">0</text>
<text x="219.6" y="196.3">YuzukiHD</text>
<text x="247.5" y="196.8">1</text>
<text x="271.9" y="196.8">2</text>
<text x="278.5" y="192.2">1.0</text>
<text x="212.5" y="201.4">2025-11-06</text>
<text x="253.1" y="201.4">GloomyGhost</text>
</g>
<g font-size="1.8" fill="#3dbc91">
<text x="191.6" y="29.6">3V3</text>
<text x="239.9" y="29.6">1V8</text>
<text x="239.9" y="47.4">1V8</text>
<text x="130.7" y="76.6">0.92V~1.05V</text>
<text x="209.4" y="81.7">Blue</text>
<text x="209.4" y="84.3">Brown</text>
<text x="209.4" y="86.8">Yellow</text>
<text x="209.4" y="89.3">Black</text>
<text x="209.4" y="91.9">Blue</text>
<text x="209.4" y="94.4">Brown</text>
<text x="209.4" y="97">Yellow</text>
<text x="209.4" y="99.5">Black</text>
<text x="243.6" y="97">Power</text>
<text x="129.4" y="103.8">1.2/1.35/1.5/1.8V</text>
<text x="129.4" y="105.8">LPDDR3/DDR3L/DDR3(2L)/DDR2</text>
<text x="132" y="138.9">3.3V</text>
</g>
<text font-size="1.7" fill="#3dbc91" x="153.5" y="194.8">单点接地</text>
</svg>
